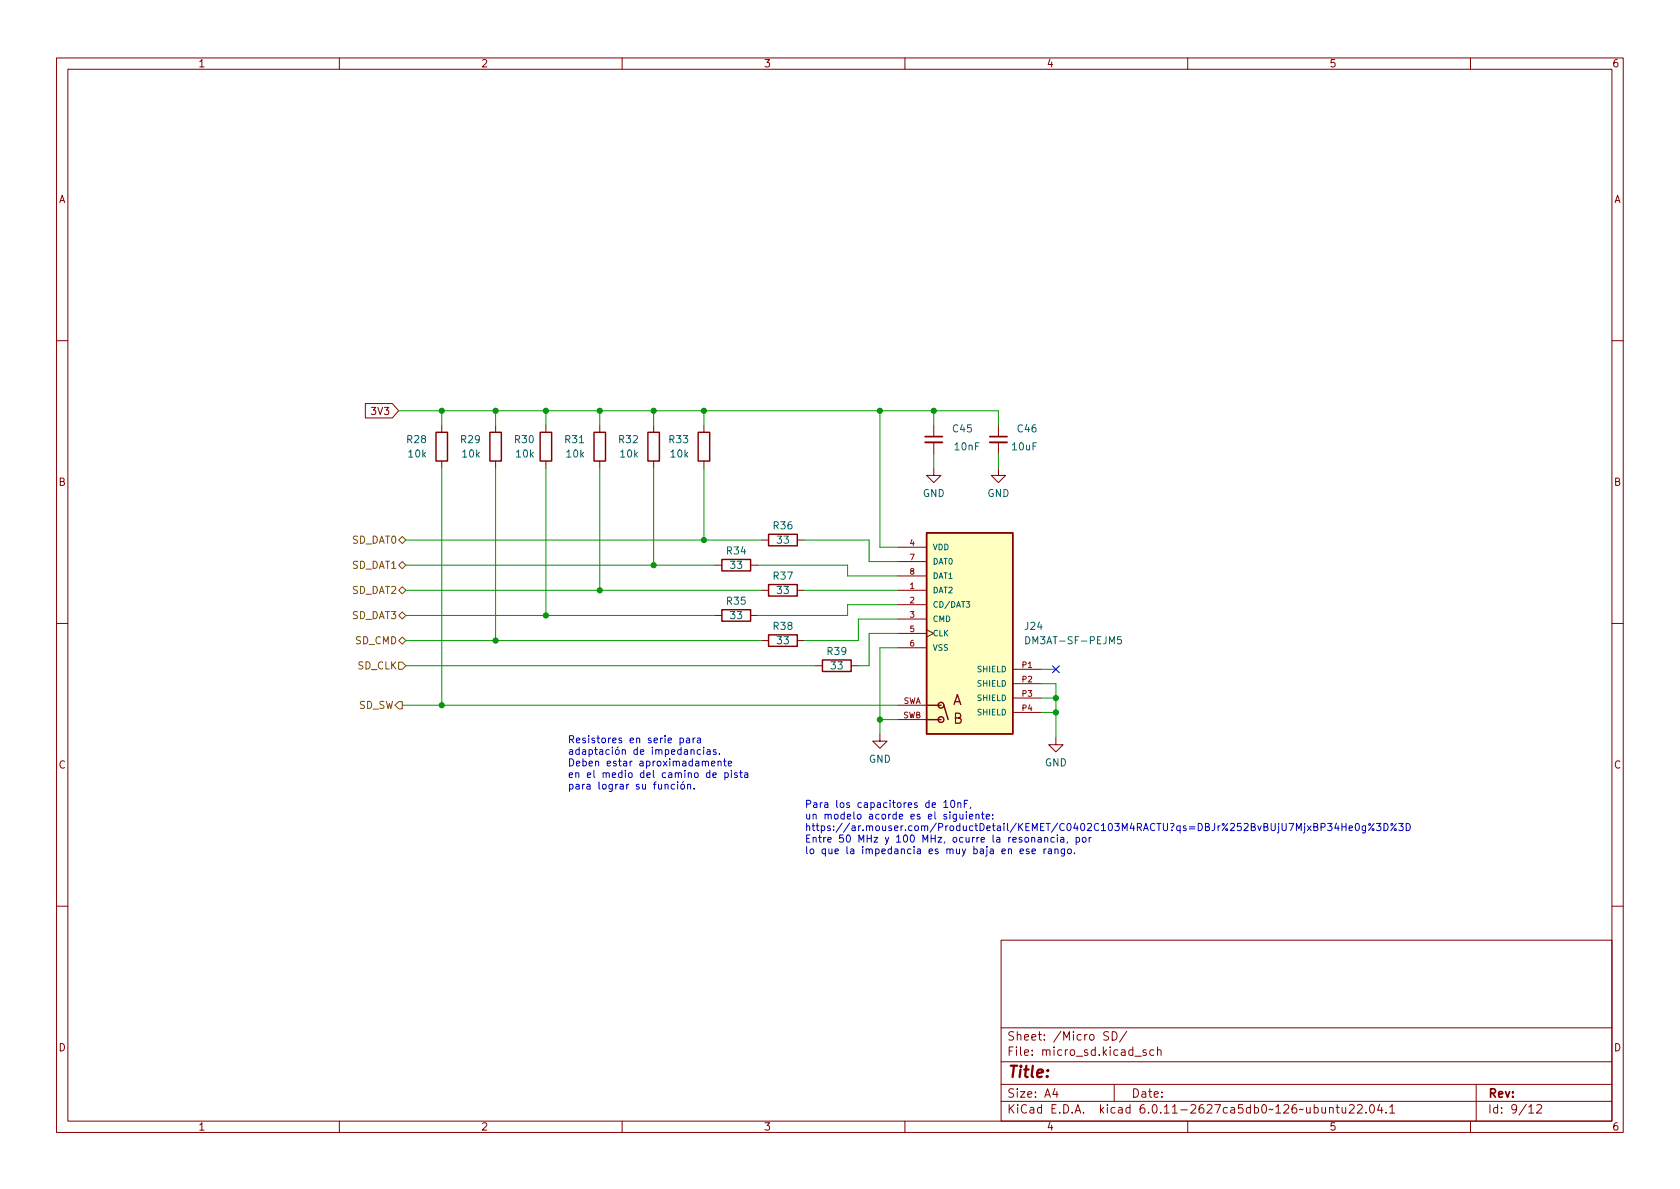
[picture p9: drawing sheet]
<svg xmlns="http://www.w3.org/2000/svg" width="297mm" height="210mm" viewBox="0 0 297 210" stroke-linecap="round" stroke-linejoin="round" font-family="sans-serif">
<g fill="none" stroke="#840000" stroke-width=".18">
<path d="M10 10.2h277v190.1h-277zM12 12.2h273v186.1h-273zM60 10.2v2M110 10.2v2M160 10.2v2M210 10.2v2M260 10.2v2M10 60.2h2M64.6 71.4h4.8l1.1 1.2-1.1 1.3h-4.8zM78.1 75.2v1.2M87.6 75.2v1.2M96.5 75.2v1.2"/>
<path d="M106 75.2v1.2M115.6 75.2v1.2M124.5 75.2v1.2M165.1 75.2v2M165.1 78.2v2.1M176.5 75.2v2M176.5 78.2v2.1M285 60.2h2M78.1 81.5v1.3M87.6 81.5v1.3M96.5 81.5v1.3M106 81.5v1.3"/>
<path d="M115.6 81.5v1.3M124.5 81.5v1.3M126.4 99.9h1.2M132.7 99.9h1.3M134.6 95.5h1.3M141 95.5h1.2M158.7 96.8h5.1M158.7 99.3h5.1M165.1 82.8v1.3h1.3l-1.3 1.2-1.3-1.2h1.3M176.5 82.8v1.3h1.3l-1.3 1.2-1.2-1.2h1.2M10 110.2h2M126.4 108.8h1.2"/>
<path d="M132.7 108.8h1.3M134.6 113.3h1.3M134.6 104.4h1.3M141 113.3h1.2M141 104.4h1.2M144.1 117.7h1.3M150.5 117.7h1.3M158.7 104.4h5.1M158.7 106.9h5.1M158.7 109.5h5.1M158.7 112h5.1M158.7 114.5h5.1"/>
<path d="M158.7 101.8h5.1M163.8 111.4l1.3 .6-1.3 .6M179.1 118.4h5M285 110.2h2M155.6 129.8v1.3h1.2l-1.2 1.2-1.3-1.2h1.3M158.7 124.7h5.1M158.7 127.2h5.1M179.1 120.9h5M179.1 123.4h5M179.1 126h5M186.7 130.4v1.3h1.3l-1.3 1.3-1.3-1.3h1.3M10 160.2h2"/>
<path d="M177 166.3h108v32h-108zM285 160.2h2M60 198.3v2M110 198.3v2M160 198.3v2M177 194.8h108M177 191.8h108M177 187.8h108M177 181.8h108M182.5 186.5v.1M182.5 185.7v.1M184.6 183.8v.1"/>
<path d="M184.6 183v.1M192.7 183.1l.2-.2 .5 .2v.5l-.1 .3h-.4l-.2-.1zM197 191.8v3M204 185.7l-.4-.1-.3 .3v.4l.1 .3h.6M204.6 185.8l.3-.2 .3 .1 .1 .9M204.6 185.1v1.5M210 198.3v2M238.6 195.5l.5-.2 .3 .2v.3l-.9 1h.9M240 195.5l.6-.2 .2 .2 .1 .3-1 1h1M241.5 196.7v.1M242.4 195.4l.1-.1a.81 .81 0 0 1 .6 .7 .81 .81 0 0 1-.3 .8h-.2a.81 .81 0 0 1-.5-.6 .81 .81 0 0 1 .3-.8zM243.9 195.3l-.3 1h.9"/>
<path d="M244.3 195.8v1M245.1 196.7v.1M245.7 195.8l.4-.5v1.5M245.7 196.8h.9M260 198.3v2M261 191.8v6.5M271.7 195.5l.6-.2 .2 .2 .1 .3-.9 1h.9"/>
</g>
<g fill="none" stroke="#840000" stroke-width=".25">
<path d="M77.1 76.4h2v5.1h-2zM86.6 76.4h2v5.1h-2zM95.5 76.4h2v5.1h-2zM105 76.4h2.1v5.1h-2.1zM114.6 76.4h2v5.1h-2zM123.4 76.4h2.1v5.1h-2.1zM127.6 98.9h5.1v2.1h-5.1zM135.9 94.5h5.1v2h-5.1zM163.8 94.2h15.3v35.6h-15.3zM127.6 107.8h5.1v2h-5.1zM135.9 112.3h5.1v2h-5.1zM135.9 103.4h5.1v2h-5.1z"/>
<path d="M145.4 116.7h5.1v2h-5.1zM163.8 127.2h2.6M163.8 124.7h2.6M166.9 124.7l.7 2.5"/>
<circle cx="166.4" cy="124.7" r=".51"/>
<circle cx="166.4" cy="127.2" r=".51"/>
</g>
<path d="M102.5 78.3h.7M170.8 106.4h.7l-.4 .4 .3 .1v.4l-.1 .1-.5-.1M196.2 113.9v-1.3l.4 .9 .4-.9v1.3M198.2 112.6h-.6v.6l.1-.1h.5l.1 .2-.1 .4-.2 .2-.4-.2" fill="none" stroke="#006464" stroke-width=".18"/>
<path d="M163.6 78.2h3M175 78.2h3.1" fill="none" stroke="#840000" stroke-width=".33"/>
<path d="M163.6 77.2h3M175 77.2h3.1" fill="none" stroke="#840000" stroke-width=".3"/>
<path d="M163.8 94.2h15.3v35.6h-15.3z" fill="#ffffc2" stroke="#ffffc2" stroke-width=".18"/>
<path d="M70.5 95.5l.6-.6 .7 .6-.7 .6zM70.5 99.9l.6-.6 .7 .6-.7 .7zM70.5 117.1h.6l.7 .6-.7 .7h-.6zM70.5 104.4l.6-.6 .7 .6-.7 .6zM70.5 113.3l.6-.7 .7 .7-.7 .6zM70.5 108.8l.6-.6 .7 .6-.7 .7zM69.8 124.7l.7-.6h.6v1.2h-.6z" fill="none" stroke="#725600" stroke-width=".18"/>
<g fill="none" stroke="#0000c2" stroke-width=".18">
<path d="M100.7 132.6h.5l.1 .8M101.3 132.9h-.5l-.2 .2 .2 .3 .5-.1M102.4 132.6h-.4l-.2 .2 .1 .5h.5M102.4 132.1v1.3M103 132.6h.5l.1 .8M103.6 132.9h-.5l-.2 .2 .2 .3 .5-.1M104.2 132.6h.3l.3 .2-.2 .5h-.4M104.2 132.6v1.2M105.1 132.6h.5M105.3 132.1v1.1l.3 .2M106 132.6h.5l.1 .8M106.6 132.9h-.4l-.2 .2 .2 .3 .4-.1"/>
<path d="M107.7 132.6h-.3l-.3 .2 .1 .5h.5M108.3 132.1v.2M108.3 132.6v.8M108.9 132.6h.3l.3 .2v.4l-.3 .2-.3-.1-.1-.1zM109.3 132.1l-.2 .2M109.9 130.6l-.3-.1-.2 .2 .1 .2 .4 .1v.3h-.5M110 132.7l.2-.1h.3l.1 .8M110 132.6v.8M111.2 138.7l-.4 .2M111.8 134.6l-.4 .2M115.3 132.1v.2M115.3 132.6v.8"/>
<path d="M115.5 138.7h.5M115.9 132.7l.2-.1h.3l.1 .8M115.9 132.6v.8M116 138.3l-.3 .2v1M116.4 138.7l.1 .8h.3l.2-.1M116.5 132.7l.2-.1h.3v.8M117 138.7v.8M117.6 138.8l.2-.1 .3 .1v.7M117.6 138.7v.8M117.6 132.6h.4l.2 .2-.1 .5h-.5M117.6 132.6v1.2M118.7 133l.6-.1v-.3h-.4l-.2 .1 .1 .6h.5"/>
<path d="M119.3 138.8l-.4-.1-.2 .2 .1 .6h.5M119.8 138.3v.1M119.8 138.7v.8M120.4 132.6h-.3l-.3 .2 .1 .5h.5M120.4 132.1v1.3M120.5 138.8l.3-.1 .2 .2v.4l-.2 .2h-.3l-.1-.2zM120.8 138.2l-.1 .2M121 132.6h.5l.1 .8M121.6 132.9h-.5l-.1 .2 .1 .3 .5-.1M121.6 138.8l.2-.1 .3 .1v.7M121.6 138.7v.8M122.2 132.7l.2-.1h.3v.8"/>
<path d="M122.2 132.6v.8M122.7 139.4v.1M123.9 132.6h-.4l-.2 .2 .1 .5h.5M124.4 132.1v.2M124.4 132.6v.8M125 132.6h.5l.1 .8M125.6 132.9h-.5l-.1 .2 .1 .3 .5-.1M126.6 132.6h-.3l-.2 .1 .1 .2 .4 .1v.3h-.5M127.2 133.3v.1M127.9 134.6h.5M128.1 134.2v1.1l.3 .1M128.2 136.7l.3-.1 .3 .3-.2 .5h-.4"/>
<path d="M128.2 136.6v1.3M128.8 135l.6-.1-.1-.2-.3-.1-.2 .2v.6h.5M151.7 144h.3l.2 .2v.4l-.2 .2h-.3l-.1-.2zM162.2 142l-.3-.1-.2 .2v.2l.5 .1v.3h-.5M162.2 150.2h.5l.1 .8M162.8 150.4l-.5 .1-.1 .2 .1 .3 .5-.1M168.6 148.1h.3l.3 .2v.4l-.3 .2h-.3l-.1-.2zM172.2 150.2l.4-.1 .2 .3-.1 .5h-.5M172.2 149.7v1.3M175.5 144.7v.1M175.5 144v.2M175.6 147.7v1l.2 .2"/>
<path d="M177.2 150.5l.6-.1-.1-.2-.4-.1-.1 .2v.6h.5M178.4 148.1v.8M178.7 148.1l-.3 .2M180.4 150.5l.6-.1-.1-.2-.4-.1-.1 .2v.6h.5M185 150.1l-.4 .3M190.3 148.1h.3l.3 .2-.1 .6h-.5M190.3 148.1v1.2M234.7 145.6h.8l-.4 .5 .3 .1v.6l-.1 .1-.6-.1M236.3 145.5l-.3 1h.8M236.6 146v.9M237.3 145.6v1.3M237.3 146.2h.7"/>
<path d="M238 145.6v1.3M238.5 146.5l.6-.2v-.2l-.4-.1-.2 .2 .1 .6h.5M239.8 145.7l.1-.1a.68 .68 0 0 1 .5 .6 .68 .68 0 0 1-.5 .7 .84 .84 0 0 1-.1-1.2zM241.4 146v1.1l-.2 .2-.3-.1M241.4 146.1l-.3-.1-.3 .3 .2 .5h.4M242.9 145.6l-.9 1.3M243.4 145.6h.8l-.5 .5 .4 .1v.6l-.2 .1-.5-.1M244.7 145.6a.64 .64 0 0 1 .7 .6 .64 .64 0 0 1-.7 .7zM246.9 145.6l-1 1.3M247.3 145.6h.8l-.4 .5 .3 .1v.6l-.2 .1-.5-.1M248.6 145.6a.64 .64 0 0 1 .8 .6 .64 .64 0 0 1-.8 .7z"/>
<circle cx="242.2" cy="145.8" r=".18"/>
<circle cx="242.8" cy="146.7" r=".18"/>
<circle cx="246.1" cy="145.8" r=".18"/>
<circle cx="246.7" cy="146.7" r=".18"/>
</g>
<g fill="none" stroke="#009600" stroke-width=".18">
<path d="M70.5 72.6h106v2.6M78.1 72.6v2.6M87.6 72.6v2.6M96.5 72.6v2.6M106 72.6v2.6M115.6 72.6v2.6M124.5 72.6v2.6M155.6 72.6v24.2h3.1M165.1 72.6v2.6M71.8 95.5h62.8M71.8 99.9h54.6M78.1 82.8v41.9"/>
<path d="M87.6 82.8v30.5M96.5 82.8v26M106 82.8v21.6M115.6 82.8v17.1M124.5 82.8v12.7M134 99.9h15.9v1.9h8.8M142.2 95.5h11.5v3.8h5M165.1 80.3v2.5M176.5 80.3v2.5M71.8 113.3h62.8M71.8 117.7h72.3M71.8 108.8h54.6"/>
<path d="M71.8 104.4h62.8M142.2 104.4h16.5M158.7 109.5h-6.9v3.8h-9.6M158.7 114.5h-3.1v15.3M158.7 112h-5v5.7h-1.9M158.7 106.9h-8.8v1.9h-15.9M184.1 118.4h2.6M71.1 124.7h87.6M155.6 127.2h3.1M184.1 120.9h2.6v9.5M184.1 126h2.6M184.1 123.4h2.6"/>
</g>
<path d="M186.1 117.7l1.2 1.3M187.3 117.7l-1.2 1.3" fill="none" stroke="#000084" stroke-width=".18"/>
<g fill="#009600" stroke="#009600" stroke-width=".18">
<circle cx="124.5" cy="72.6" r=".46"/>
<circle cx="124.5" cy="95.5" r=".46"/>
<circle cx="155.6" cy="72.6" r=".46"/>
<circle cx="165.1" cy="72.6" r=".46"/>
<circle cx="96.5" cy="108.8" r=".46"/>
<circle cx="87.6" cy="113.3" r=".46"/>
<circle cx="78.1" cy="124.7" r=".46"/>
<circle cx="106" cy="104.4" r=".46"/>
<circle cx="115.6" cy="99.9" r=".46"/>
<circle cx="106" cy="72.6" r=".46"/>
<circle cx="115.6" cy="72.6" r=".46"/>
<circle cx="96.5" cy="72.6" r=".46"/>
<circle cx="87.6" cy="72.6" r=".46"/>
<circle cx="78.1" cy="72.6" r=".46"/>
<circle cx="186.7" cy="123.4" r=".46"/>
<circle cx="155.6" cy="127.2" r=".46"/>
<circle cx="186.7" cy="126" r=".46"/>
</g>
<text font-size="2.8" fill="#840000" x="178" y="191.2">Title:</text>
<g font-size="2.5" fill="#840000">
<text x="168.4" y="125.2">A</text>
<text x="168.4" y="128.5">B</text>
</g>
<g font-size="2.1" fill="#840000">
<text x="178" y="184.5">Sheet:</text>
<text x="186.2" y="184.5">/Micro</text>
<text x="195.1" y="184.5">SD/</text>
<text x="178" y="187.2">File:</text>
<text x="184.4" y="187.2">micro_sd.kicad_sch</text>
<text x="178" y="197.4">KiCad</text>
<text x="178" y="194.6">Size:</text>
<text x="184.7" y="194.6">A4</text>
<text x="185.7" y="197.4">E.D.A.</text>
<text x="194.6" y="197.4">kicad</text>
<text x="200" y="194.6">Date:</text>
<text x="201.8" y="197.4">6.0.11-2627ca5db0~126~ubuntu22.04.1</text>
<text x="263" y="194.6">Rev:</text>
<text x="263" y="197.4">Id:</text>
<text x="267.1" y="197.4">9/12</text>
</g>
<g font-size="1.8" fill="#840000">
<text x="35" y="12.3">1</text>
<text x="85" y="12.3">2</text>
<text x="135" y="12.3">3</text>
<text x="185" y="12.3">4</text>
<text x="235" y="12.3">5</text>
<text x="285" y="12.3">6</text>
<text x="10.4" y="36.3">A</text>
<text x="285.4" y="36.3">A</text>
<text x="65.4" y="73.8">3V3</text>
<text x="10.3" y="86.3">B</text>
<text x="285.3" y="86.3">B</text>
<text x="10.3" y="136.3">C</text>
<text x="285.3" y="136.3">C</text>
<text x="10.3" y="186.3">D</text>
<text x="285.3" y="186.3">D</text>
<text x="35" y="200.3">1</text>
<text x="85" y="200.3">2</text>
<text x="135" y="200.3">3</text>
<text x="185" y="200.3">4</text>
<text x="235" y="200.3">5</text>
<text x="285" y="200.3">6</text>
</g>
<g font-size="1.8" fill="#006464">
<text x="168.2" y="76.8">C45</text>
<text x="179.7" y="76.8">C46</text>
<text x="71.7" y="78.7">R28</text>
<text x="72" y="81.3">10k</text>
<text x="81.2" y="78.7">R29</text>
<text x="81.5" y="81.3">10k</text>
<text x="90.8" y="78.7">R30</text>
<text x="91" y="81.3">10k</text>
<text x="99.7" y="78.7">R31</text>
<text x="99.9" y="81.3">10k</text>
<text x="109.2" y="78.7">R32</text>
<text x="109.4" y="81.3">10k</text>
<text x="118.1" y="78.7">R33</text>
<text x="118.3" y="81.3">10k</text>
<text x="168.5" y="80">10nF</text>
<text x="178.7" y="80">10uF</text>
<text x="163.1" y="88.3">GND</text>
<text x="174.5" y="88.3">GND</text>
<text x="136.5" y="94">R36</text>
<text x="128.3" y="98.4">R34</text>
<text x="128.9" y="101">33</text>
<text x="137.1" y="96.5">33</text>
<text x="128.3" y="107.3">R35</text>
<text x="136.5" y="102.9">R37</text>
<text x="137.1" y="105.4">33</text>
<text x="128.9" y="109.9">33</text>
<text x="136.5" y="111.8">R38</text>
<text x="181" y="111.8">J24</text>
<text x="137.1" y="114.3">33</text>
<text x="146" y="116.2">R39</text>
<text x="146.7" y="118.7">33</text>
<text x="181" y="114.3">DM3AT-SF-PEJM5</text>
<text x="153.6" y="135.3">GND</text>
<text x="184.7" y="135.9">GND</text>
</g>
<g font-size="1.8" fill="#725600">
<text x="62.2" y="96.5">SD_DAT0</text>
<text x="62.2" y="101">SD_DAT1</text>
<text x="62.2" y="105.4">SD_DAT2</text>
<text x="62.2" y="109.9">SD_DAT3</text>
<text x="62.7" y="114.3">SD_CMD</text>
<text x="63.1" y="118.7">SD_CLK</text>
<text x="63.4" y="125.7">SD_SW</text>
</g>
<g font-size="1.8" fill="#0000c2">
<text x="100.3" y="131.4">Resistores</text>
<text x="111.2" y="131.4">en</text>
<text x="114.6" y="131.4">serie</text>
<text x="120.3" y="131.4">para</text>
<text x="100.3" y="135.5">Deben</text>
<text x="100.3" y="137.6">en</text>
<text x="103.7" y="137.6">el</text>
<text x="106.6" y="137.6">medio</text>
<text x="107.2" y="135.5">estar</text>
<text x="111.9" y="133.5">de</text>
<text x="113.1" y="135.5">aproximadamente</text>
<text x="113.4" y="137.6">del</text>
<text x="117.4" y="137.6">camino</text>
<text x="125.3" y="137.6">de</text>
<text x="128.7" y="137.6">pista</text>
<text x="100.3" y="139.6">para</text>
<text x="105.7" y="139.6">lograr</text>
<text x="112.5" y="139.6">su</text>
<text x="142.2" y="142.9">Para</text>
<text x="147.7" y="142.9">los</text>
<text x="151.7" y="142.9">capacitores</text>
<text x="163.8" y="142.9">de</text>
<text x="167.2" y="142.9">10nF,</text>
<text x="142.2" y="144.9">un</text>
<text x="142.2" y="146.9">https://ar.mouser.com/ProductDetail/KEMET/C0402C103M4RACTU?qs=DBJr%252BvBUjU7MjxBP34He0g%3D%3D</text>
<text x="142.2" y="149">Entre</text>
<text x="145.7" y="144.9">modelo</text>
<text x="148.3" y="149">50</text>
<text x="151.8" y="149">MHz</text>
<text x="153.7" y="144.9">acorde</text>
<text x="156.7" y="149">y 100</text>
<text x="161.2" y="144.9">es</text>
<text x="163.6" y="149">MHz,</text>
<text x="164.4" y="144.9">el</text>
<text x="167.3" y="144.9">siguiente:</text>
<text x="169.1" y="149">ocurre</text>
<text x="176.3" y="149">la</text>
<text x="179.2" y="149">resonancia,</text>
<text x="191.3" y="149">por</text>
<text x="142.2" y="151">lo</text>
<text x="145.2" y="151">que</text>
<text x="149.7" y="151">la</text>
<text x="152.6" y="151">impedancia</text>
<text x="164.6" y="151">es</text>
<text x="167.8" y="151">muy</text>
<text x="172.7" y="151">baja</text>
<text x="177.9" y="151">en</text>
<text x="181.3" y="151">ese</text>
<text x="185.6" y="151">rango.</text>
</g>
<g font-size="1.4" fill="#a90000">
<text x="160.7" y="96.5">4</text>
<text x="160.7" y="99.1">7</text>
<text x="160.7" y="101.6">8</text>
<text x="160.7" y="104.1">1</text>
<text x="160.7" y="106.7">2</text>
<text x="160.7" y="109.2">3</text>
<text x="160.7" y="111.8">5</text>
<text x="160.7" y="114.3">6</text>
<text x="180.5" y="118.1">P1</text>
<text x="159.7" y="124.5">SWA</text>
<text x="180.5" y="120.6">P2</text>
<text x="180.5" y="123.2">P3</text>
<text x="180.5" y="125.7">P4</text>
<text x="159.6" y="127">SWB</text>
</g>
<g font-size="1.4" fill="#006464">
<text x="164.8" y="97.6">VDD</text>
<text x="164.8" y="100.1">DAT0</text>
<text x="164.8" y="105.2">DAT2</text>
<text x="164.8" y="107.7">CD/DAT3</text>
<text x="164.8" y="102.7">DAT1</text>
<text x="164.8" y="110.3">CMD</text>
<text x="164.8" y="112.8">CLK</text>
<text x="164.8" y="115.4">VSS</text>
<text x="172.6" y="119.2">SHIELD</text>
<text x="172.6" y="121.7">SHIELD</text>
<text x="172.6" y="124.3">SHIELD</text>
<text x="172.6" y="126.8">SHIELD</text>
</g>
</svg>
